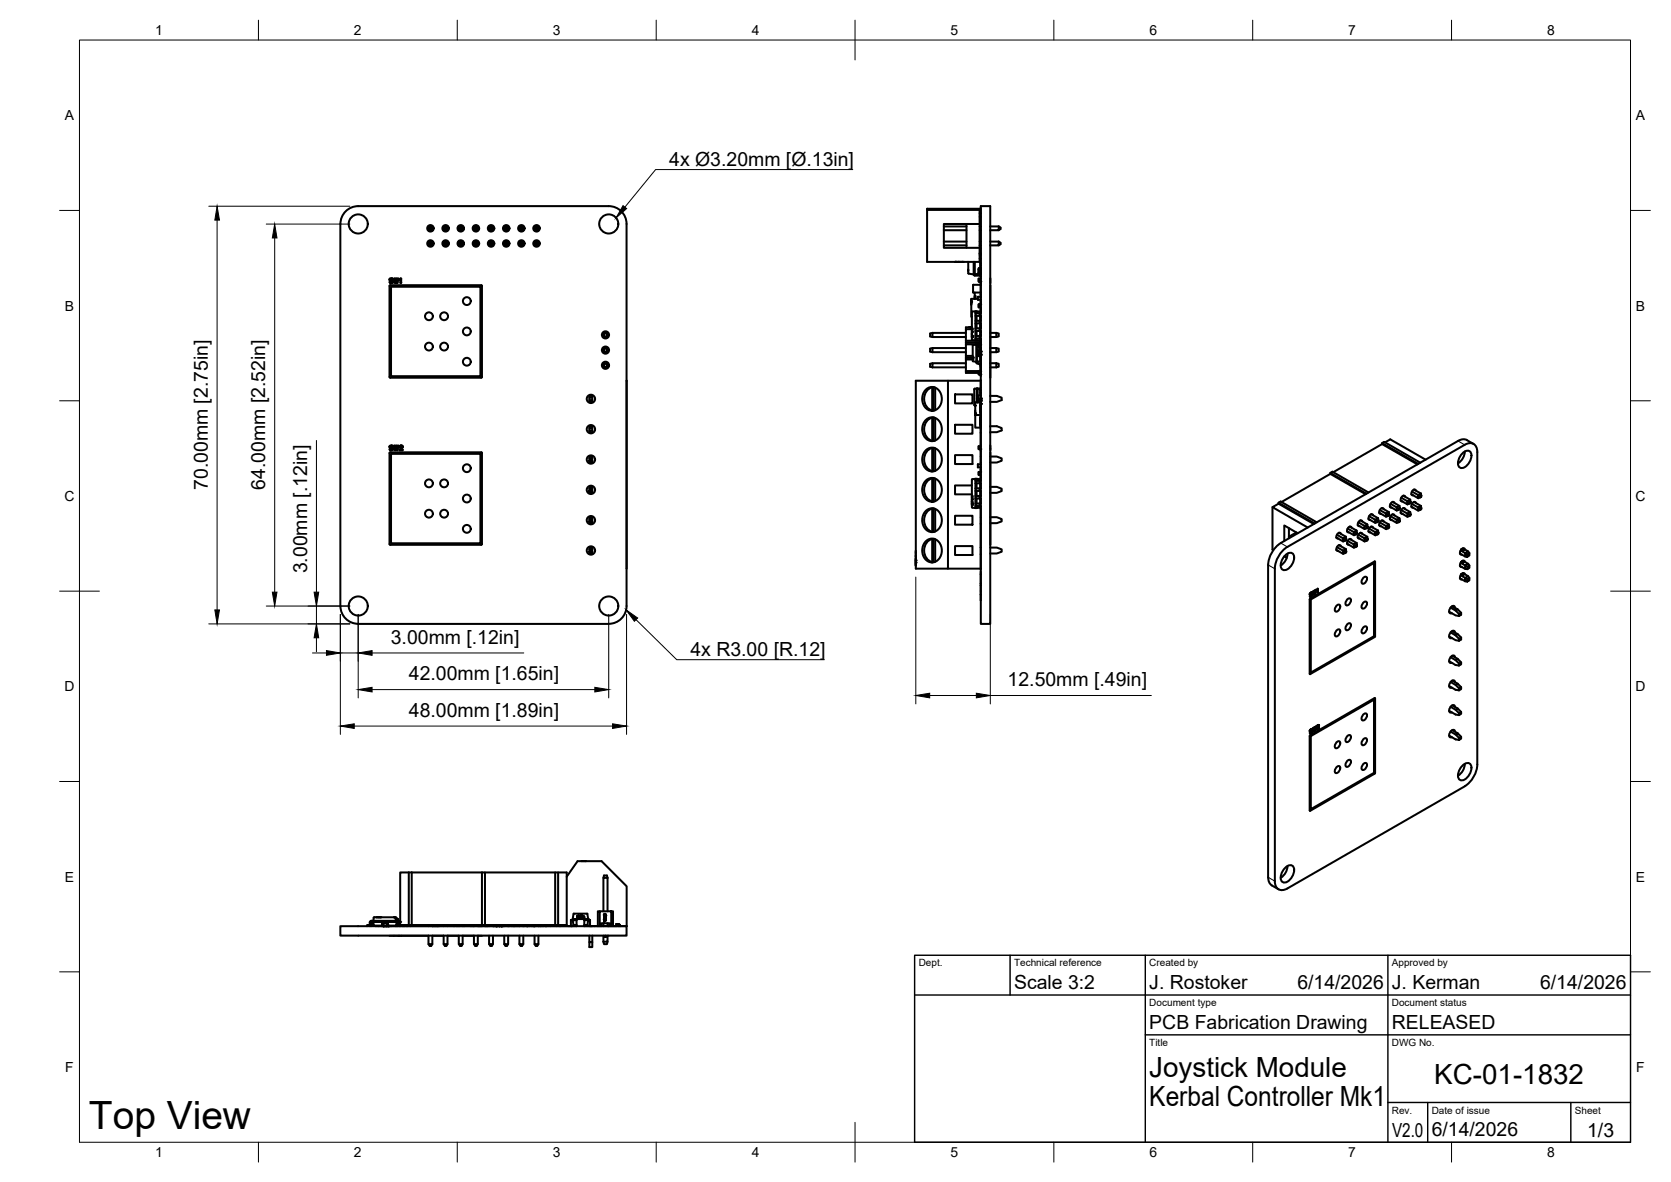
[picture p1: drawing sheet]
<svg xmlns="http://www.w3.org/2000/svg" width="420mm" height="297mm" viewBox="0 0 420 297" stroke-linecap="round" stroke-linejoin="round" font-family="sans-serif">
<!-- layer: Visible -->
<g fill="none" stroke="#000" stroke-width=".51">
<path d="M85.6 56.3v96M85.6 56.3a4.5 4.5 0 0 1 4.5-4.5h63a4.5 4.5 0 0 1 4.4 4.5v96a4.5 4.5 0 0 1-4.4 4.5h-63a4.5 4.5 0 0 1-4.5-4.5M107.7 56.9h1v1h-1zM107.7 56.9l.4 .3M108.1 57.2h.3v.4h-.3zM108.1 57.6l-.4 .3M108.4 57.6l.3 .3M108.7 56.9l-.3 .3M111.5 56.9h1v1h-1zM111.5 56.9l.4 .3M111.9 57.2h.3v.4h-.3zM111.9 57.6l-.4 .3"/>
<path d="M112.2 57.6l.3 .3M112.5 56.9l-.3 .3M115.4 56.9h.9v1h-.9zM115.4 56.9l.3 .3M115.7 57.2h.3v.4h-.3zM115.7 57.6l-.3 .3M116 57.6l.3 .3M116.3 56.9l-.3 .3M119.2 56.9h.9v1h-.9zM119.2 56.9l.3 .3M119.5 57.2h.3v.4h-.3zM119.5 57.6l-.3 .3"/>
<path d="M119.8 57.6l.3 .3M120.1 56.9l-.3 .3M123 56.9h1v1h-1zM123 56.9l.3 .3M123.3 57.2h.4v.4h-.4zM123.3 57.6l-.3 .3M123.7 57.6l.3 .3M124 56.9l-.3 .3M126.8 56.9h1v1h-1zM126.8 56.9l.3 .3M127.1 57.2h.4v.4h-.4zM127.1 57.6l-.3 .3"/>
<path d="M127.5 57.6l.3 .3M127.8 56.9l-.3 .3M130.6 56.9h1v1h-1zM130.6 56.9l.3 .3M130.9 57.2h.4v.4h-.4zM130.9 57.6l-.3 .3M131.3 57.6l.3 .3M131.6 56.9l-.3 .3M134.4 56.9h1v1h-1zM134.4 56.9l.3 .3M134.7 57.2h.4v.4h-.4zM134.7 57.6l-.3 .3"/>
<path d="M135.1 57.6l.3 .3M135.4 56.9l-.3 .3M233.1 52.5h13.2v13.3h-13.2zM233.1 52.8h13.2M237.3 56.9h5.7M237.3 57.9h5.7M243 56.3v6M246.3 56.3h-9v6h9M246.3 56.9h.3M246.3 57.9h.3M246.3 54.5h.3M246.3 53.6h.3"/>
<path d="M246.6 52.3v25.6M246.6 51.8h2.4v105h-2.4zM249 56.9h2.1M251.1 56.9v1h-2.1M251.1 56.9l.5 .3v.4l-.5 .3M98 71.7h23.1v23.2h-23.1zM98 70.5h.1M98.1 71.1h.4M98.1 70.5h.1M98.1 70.5l.1 .1M98.2 70.6h.1M98.2 70.9l-.2-.1 .1 .3"/>
<path d="M98.2 70.6l.4 .2-.4 .1M98.2 70.2l.4 .3M98.3 72.1h22.5v22.4h-22.5zM98.5 69.9h.1M98.5 70l-.5 .1v.4M98.5 70h.1M98.5 71.1h.1M98.6 70.5h.1M98.6 71.1h-.1M98.7 70l.1 .1M98.7 70.5h.1M98.7 70.5l.1 .5"/>
<path d="M98.7 71.1h.1M98.8 71l-.1 .1M98.8 70.1l-.1 .2-.5-.1M99.3 70l-.3 .1 .3 1h.2l.1-.5 .1 .5h.2l.3-1.1h-.2l-.2 .6-.1-.6h-.2l-.1 .5-.1-.5M100.7 70.3l-.3-.1 .4-.3v1.2l-.2-.8M107.7 60.7h1v1h-1zM107.7 60.7l.4 .3M108.1 61h.3v.4h-.3zM108.1 61.4l-.4 .3M108.4 61.4l.3 .3M108.7 60.7l-.3 .3M111.5 60.7h1v1h-1z"/>
<path d="M111.5 60.7l.4 .3M111.9 61h.3v.4h-.3zM111.9 61.4l-.4 .3M112.2 61.4l.3 .3M112.5 60.7l-.3 .3M115.4 60.7h.9v1h-.9zM115.4 60.7l.3 .3M115.7 61h.3v.4h-.3zM115.7 61.4l-.3 .3M116 61.4l.3 .3M116.3 60.7l-.3 .3M119.2 60.7h.9v1h-.9z"/>
<path d="M119.2 60.7l.3 .3M119.5 61h.3v.4h-.3zM119.5 61.4l-.3 .3M119.8 61.4l.3 .3M120.1 60.7l-.3 .3M123 60.7h1v1h-1zM123 60.7l.3 .3M123.3 61h.4v.4h-.4zM123.3 61.4l-.3 .3M123.7 61.4l.3 .3M124 60.7l-.3 .3M126.8 60.7h1v1h-1z"/>
<path d="M126.8 60.7l.3 .3M127.1 61h.4v.4h-.4zM127.1 61.4l-.3 .3M127.5 61.4l.3 .3M127.8 60.7l-.3 .3M130.6 60.7h1v1h-1zM130.6 60.7l.3 .3M130.9 61h.4v.4h-.4zM130.9 61.4l-.3 .3M131.3 61.4l.3 .3M131.6 60.7l-.3 .3M134.4 60.7h1v1h-1z"/>
<path d="M134.4 60.7l.3 .3M134.7 61h.4v.4h-.4zM134.7 61.4l-.3 .3M135.1 61.4l.3 .3M135.4 60.7l-.3 .3M237.3 60.7h5.7M237.3 61.7h5.7M240.1 65.8h.8M240.9 65.8h.1M240.9 65.8h1.2M243.5 65.8v2.9M243.5 68.8l1.3 .2"/>
<path d="M244.2 75.6v.1M244.2 75.8h.1M244.2 75.9v.1M244.2 76h.1M244.2 75.5v.1M244.2 75.7h.1M244.2 76.3h.1M244.2 75.6h.1M244.2 75.7v.1M244.2 75.9h.1M244.2 76.5h.1M244.2 76.4h.1"/>
<path d="M244.2 76.2h.1M244.2 75.5h.1M244.2 75.8v.1M244.2 76.1v.5M244.5 78.3l-.1 .2v6.8l.9 .3M244.7 73.4h1.9M244.8 69l.3 .3h1.2M244.8 65.8v3.2M245.1 73.5v1.6v-.7M245.1 65.8v3.1M245.1 68.9v.1M245.3 78.7v-.5h.3v.5"/>
<path d="M245.3 79.4v1.2M245.3 78.2l-.8 .1M245.6 79.4v1.2M245.6 78.2l.7 .1M245.9 75.1h-1.7v4.5h.2M245.9 75.3h.7M246.1 76.5v.7M246.1 70v.7M246.1 68.8l-1 .2M246.1 68.6v.3M246.1 68.9h.5M246.1 67.7v1.2h.5v-.4"/>
<path d="M246.1 67.7v.9zM246.1 67.5h.5v1.4h-.5zM246.3 76.5h.2M246.3 70.8h.2M246.3 78.7h-1v.7h1M246.3 68.9l-1.5 .1M246.3 63.6h.3M246.3 60.7h.3M246.3 61.7h.3M246.3 65h.3M246.3 64.1h.3M246.3 63.7l.2 .4"/>
<path d="M246.3 62.2l.3 .3M246.3 78.3l.2 .4M246.5 65v2.4M246.5 79.4v1.2M246.5 79.6h.1M246.6 67.5h-.5v.2M246.6 67.5v.3M246.6 67.8h.1M246.6 68.5h.1M246.6 67.9h.1M246.6 77.9v.8h-.3v.7h.3v1.2h-.3v.7h.3v1.2h-.3v.7h.3v1.2h-.3v.7h.3M246.6 76.4h.1"/>
<path d="M246.6 77.9h.1M246.6 77.5h.1M246.6 78.3h.1M246.6 76.3h.1M246.6 78.4h.1M246.6 76.5h-.5v.7h.5M246.6 70h-.5v.8h.5M246.6 71.6h-1.9v1.9M246.6 67.4h-.5v.3M246.6 74.6h-.7v.7M246.6 75.3h.1M246.6 69l-.3 .3"/>
<path d="M249 60.7h2.1M249 69.9v1.3M249 71.7v23.2M251.1 60.7v1h-2.1M251.1 60.7l.5 .3v.4l-.5 .3M148.2 99.5h.7v1.5h-.7zM148.2 99.9h.7M151.7 87.5h1.1v1h-1.1zM151.7 91.3h1.1v1h-1.1zM151.7 83.7h1.1v1h-1.1zM151.7 87.5l.2 .1M151.7 91.3l.2 .1"/>
<path d="M151.7 83.7l.2 .1M151.9 88.4v-.8h.7v.8l-.9 .1M151.9 92.2v-.8h.7v.8l-.9 .1M151.9 84.5v-.7h.7v.7l-.9 .2M152.6 88.4l.2 .1M152.6 92.2l.2 .1M152.6 84.5l.2 .2M152.8 87.5l-.2 .1M152.8 91.3l-.2 .1M152.8 83.7l-.2 .1M157.5 95.7v47.2M232.8 97.9a2.34 2.34 0 0 1 2.5-.4 2.34 2.34 0 0 1 1.4 2.1 2.79 2.79 0 0 1-2.9 3.6 3.2 3.2 0 0 1-1-5.3z"/>
<path d="M234.4 97.4h.3M234.4 97.4v5.7M234.4 97.3a3.1 3.1 0 0 0-2 2.9 3.1 3.1 0 0 0 2 2.9M234.5 83.7l-.6 .1v.7l.6 .2M234.5 87.5l-.6 .1v.8l.6 .1M234.5 91.3l-.6 .1v.8l.6 .1M234.5 88.5h8.4M234.5 92.3h8.4M234.5 84.7h8.4M234.7 97.4v5.7M234.9 97.3h-.2M235.1 97.4v5.7"/>
<path d="M238.4 95.7h-8.1v47.2h8.1M240.1 99.1h4.4v2.3h-4.4zM242.9 87.5h-8.4v1M242.9 91.3h-8.4v1M242.9 83.7h-8.4v1M242.9 86.5h3.7M242.9 89.9h1.7M242.9 86.1v3.3M242.9 89.9v3.3M242.9 86.1h3M243.5 82.3h.8h-1.4v.4M244.4 82.7h-1.5v2.9"/>
<path d="M244.4 83.7v.3M244.4 84v.3M244.4 84.4v.4M244.4 84h.1M244.4 82.5v1M244.4 84.3v.1M244.6 89.8v.5h-1.7M244.6 89.4h-1.7v.5M245.3 85.1v.5h.3v-.5M245.3 81.3v1.2M245.3 83.2v1.2M245.5 86.6l-.9 .2v3.9l.9 .2"/>
<path d="M245.5 90.9l.1 .4 .9 .3v.4h.1v1.2M245.5 90.9h.1M245.5 86.6v4.3M245.6 81.3v1.2M245.6 83.2v1.2M245.6 97.6l-.6 .2v4l.2 .1M245.6 97.6h.2M245.6 97.6v1.9M245.6 86.6l.5 .1M245.6 90.9l.1 .3 .9 .4M245.7 86.6v4.3M245.8 97.6l.7 .2v1.6"/>
<path d="M245.8 97.6v1.9h-.2v.6h.3l-.1 1M245.9 88v.4M245.9 88.3v.8M245.9 89.2v.3h.7M245.9 89.1v.1M245.9 88.3h.1M245.9 88.3h.7M245.9 89.1h.1M246.1 93.7h-3.2v-.5h3.7l-.5 .1v.8h.5M246.1 93.3v.8M246.1 86.7v.7M246.3 93.3h.2"/>
<path d="M246.3 94.1h.2M246.3 86.7h.2M246.3 84.4h-1v.7h1M246.3 82.5h-1v.7h1M246.3 80.6h-1v.7h1M246.4 88.9h.1M246.4 88.8h.1M246.4 88.7h.1M246.4 88.9v.1M246.4 85.9l-.8 .3-.1 .4M246.4 89h.1M246.5 88.8h.1"/>
<path d="M246.5 88.8l-.1 .1M246.5 88.9h-.1M246.5 83.4h.1M246.5 88.7h.1M246.5 88.9h.1M246.5 98.1h.1M246.5 98.7h.1M246.5 85.6h-3.6v.5M246.5 85.1l-.1 .3-.8 .2M246.5 81.9h.1M246.5 81.3v1.2M246.5 83.2v1.2"/>
<path d="M246.5 82.3h.1M246.5 85.8l-.1 .1M246.5 88.9v.1M246.5 89h.1M246.5 89.5v1.2l-.9 .2M246.5 87.4v.6M246.5 90.3h.1M246.6 85.1l-.1 .7M246.6 89.5v2.1M246.6 86l-.2 .1h.2M246.6 87.5h.1M246.6 91.3h.1"/>
<path d="M246.6 92.3h.1M246.6 89.2h-.7M246.6 85.1v.7M246.6 86.2v2.3M246.6 89v1.4M246.6 92.7v1.9M246.6 98.7v1.4M246.6 95.5v3.2M246.6 85.9v.8h-.5v.7h.5v.6M246.6 88.3h.1M246.6 89.2h.1M246.6 88h-.7"/>
<path d="M246.6 88.3v.9M246.6 88.7h.1M246.6 89.1h.1M246.6 88.4h.1M246.6 88.5h.1M246.6 88h.1M246.6 95.7h-8.2v47.2h8.2M246.6 85.8l-.9 .5-.1 .3M246.6 89.1v.1M246.6 99.4h-.7v.7M246.6 84.1l-.1 .1M246.6 89.5h.1"/>
<path d="M249 99.5h1.6l1.3 .4v.6l-1.3 .5h-1.6M249 87.5h1.5M249 88.5h1.5M249 91.3h1.5M249 92.3h1.5M249 83.7h1.5M250.5 87.5l.6 .1v.8l-.6 .1M250.5 91.3l.6 .1v.8l-.6 .1M250.5 83.7v1h-1.5M250.5 83.7l.6 .1v.7l-.6 .2M250.5 87.5v1M250.5 91.3v1"/>
<path d="M98 113l.5 .2M98 113.7h23.1v23.2h-23.1zM98 112.4v.1M98 112.5h.1M98.1 112.5h.1M98.1 112.6h.1M98.2 112.6h.1M98.2 112.6l.4 .1-.2 .2M98.2 112.2l.4 .3M98.2 112.9l-.1-.1-.1 .2M98.2 112.9h.3M98.3 114.1h22.5v22.4h-22.5z"/>
<path d="M98.5 111.9h.1M98.5 111.9l-.5 .2v.3M98.5 112h.1M98.5 113.2h.1M98.6 112.5h.1M98.6 113.1l-.1 .1M98.7 112h.1M98.7 112.5h.1M98.7 112.5l.1 .5M98.7 112l.1 .1M98.7 113.1h.1M98.8 113l-.1 .1"/>
<path d="M98.8 112.1l-.1 .2-.5-.1M99.3 112l-.3 .1 .3 1h.2l.1-.5 .1 .5h.2l.3-1.1h-.2l-.2 .6-.1-.6h-.2l-.1 .6-.1-.6M100.5 112.3h.1M100.5 112.3l.1 .1 .4-.2-.1 .3M100.5 112.2h.1M100.5 112.1v.1M100.5 112.1l.3-.2 .4 .2M100.6 112.1h-.1M100.9 112.5l-.4 .5 .1 .2M101.1 112.7l-.3 .2 .5 .1v.1l-.8 .1M101.1 112.7h.1M101.2 112.1h.1"/>
<path d="M101.2 112.1l-.1 .5M148.2 115.8v-.6h.7v1h-.7v-.4h.7M148.2 115.2v-.5h.7v.5M148.2 107.1h.7v1.5h-.7zM148.2 100.5h.7M148.2 107.6h.7M148.2 108.2h.7M232.8 105.5a2.34 2.34 0 0 1 2.5-.4 2.34 2.34 0 0 1 1.4 2.1 2.79 2.79 0 0 1-2.9 3.6 3.2 3.2 0 0 1-1-5.3zM232.8 113.1a2.34 2.34 0 0 1 2.5-.4 2.34 2.34 0 0 1 1.4 2.1 2.79 2.79 0 0 1-2.9 3.6 3.2 3.2 0 0 1-1-5.3zM234.4 103.1h.3M234.4 118.4h.3M234.4 112.6h.3"/>
<path d="M234.4 110.8h.3M234.4 105h.3M234.4 105v5.8M234.4 112.6v5.8M234.4 112.6a3.1 3.1 0 0 0-2 2.9 3.1 3.1 0 0 0 2 2.9M234.4 105a3.1 3.1 0 0 0-2 2.9 3.1 3.1 0 0 0 2 2.9M234.7 105v5.8M234.7 112.6v5.8M234.7 103.1l.2 .1M234.7 118.4h.2M234.7 110.8h.2M234.9 112.6h-.2"/>
<path d="M234.9 104.9l-.2 .1M235.1 105v5.7M235.1 112.7v5.6M240.1 114.4h4.4v2.2h-4.4zM240.1 106.8h4.4v2.2h-4.4zM245.2 101.9h.1M245.2 104v.1M245.2 104.1v.1M245.2 104.2l1.4 .1M245.2 103.7v.2M245.2 103.2v.5M245.2 103.2h.1"/>
<path d="M245.2 104.1h.1M245.2 103.9h.1M245.2 103.5h.1M245.2 104.2h.1M245.2 103.7h.1M245.2 101.1h1.4v.6h-.2l.2 .5h-.2l.2 .4h-.2l.2 .4h-.2l.2 .4h-.2l.2 4.1h-1.4zM245.2 104h.1M245.2 103.9v.1M245.6 100.1v1M245.9 100.1v.6v-.5M245.9 100.7h.1M245.9 100.7h.7"/>
<path d="M245.9 100.1h.1M245.9 100.2h.1M245.9 100.2h.7M246 100.7h.5M246.1 118.6v.7M246.1 112.1v.8M246.3 118.6h.2M246.3 112.9h.2M246.4 100.5v.1M246.4 100.5h.1M246.4 100.4h.1M246.4 100.6h.1"/>
<path d="M246.4 100.5l.1 .1M246.4 105h.2M246.4 106.6h.2M246.4 106.2h.2M246.4 102.8h.2M246.5 100.5h.1M246.5 100.5h-.1M246.5 100.4h.1M246.5 100.4h-.1M246.5 100.6h.1M246.6 104.5h.1M246.6 104h.1"/>
<path d="M246.6 101.5h.1M246.6 107.2v13.6h-.3v.7h.3v1.2h-.3v.7h.3v1.2h-.3v.7h.3v1.2h-.3v.7h.3v15.9M246.6 103.8v1M246.6 100.8v.6M246.6 100.3v.5M246.6 107.1h.1M246.6 100.7h.1M246.6 100.1v.6M246.6 100.2h.1M246.6 101.6h.1M246.6 118.6h-.5v.7h.5M246.6 112.1h-.5v.8h.5"/>
<path d="M246.6 101.5v.1M246.6 100.1h.1M246.6 101.4v.1M246.6 116.7h-.7v.7h.7M249 114.7h1.6l1.3 .5v.6l-1.3 .4h-1.6M249 107.1h1.6l1.3 .5v.6l-1.3 .4h-1.6M249 112v1.2M249 113.7v23.2M334.5 119.1v-.3l.5-.3 9.1 5.3M334.5 118.8l9.1 5.3M347.5 111.6l8.9 5.1M347.5 111.3l9.1 5.3"/>
<path d="M348.3 111.2l1.3-.8 8.9 5.1M357.1 116.3l-9.1-5.3-.5 .3v.3l-12.3 7.1M367.8 113.8a1.21 1.21 0 0 1 1.7-.4 1.21 1.21 0 0 1 .4 1.6l-.4 1.1a2.11 2.11 0 0 1-2.4 1.4 2.12 2.12 0 0 1 0-2.8zM368.3 113.5a3.7 3.7 0 0 1-1.7 2.9M368.8 110.6l1.7 1M368.9 110.6a2.17 2.17 0 0 0-2.3 .2l-44.6 25.7a7 7 0 0 0-3.1 5.5M371.5 113.6v78.5a7 7 0 0 1-3.2 5.5M371.5 113.6a1.94 1.94 0 0 0-1-2 1.94 1.94 0 0 0-2.2 .2l-44.6 25.6a7 7 0 0 0-3.2 5.5v78.5M148.2 138.6v-.5h.7v1h-.7v-.5h.7M148.2 138.1v-.5h.7v.5M148.2 131v-.6h.7v1.1h-.7v-.5h.7M148.2 130.4v-.4h.7v.4"/>
<path d="M148.2 123.4v-.6h.7v1.1h-.7v-.5h.7M148.2 122.8v-.4h.7v.4M230.3 138.5v1.5M230.3 139.8h.1M230.3 139.6h.1M230.3 138.9h.1M230.3 138.5h.1M232.8 120.8a2.34 2.34 0 0 1 2.5-.5 2.34 2.34 0 0 1 1.4 2.1 2.79 2.79 0 0 1-2.9 3.6 3.2 3.2 0 0 1-1-5.2zM232.8 128.4a2.34 2.34 0 0 1 2.5-.5 2.34 2.34 0 0 1 1.4 2.1 2.79 2.79 0 0 1-2.9 3.6 3.2 3.2 0 0 1-1-5.2zM232.8 136a2.34 2.34 0 0 1 2.5-.4 2.34 2.34 0 0 1 1.4 2.1 2.79 2.79 0 0 1-2.9 3.6 3.2 3.2 0 0 1-1-5.3zM234.4 135.5h.3M234.4 133.6h.3"/>
<path d="M234.4 133.6v-5.8h.3v5.8M234.4 126h.3M234.4 120.2h.3M234.4 120.2v5.8M234.4 135.5v5.8M234.4 135.4a3.1 3.1 0 0 0-2 2.9 3.1 3.1 0 0 0 2 2.9M234.4 127.8a3.1 3.1 0 0 0-2 2.9 3.1 3.1 0 0 0 2 2.9M234.4 120.2a3.1 3.1 0 0 0-2 2.9 3.1 3.1 0 0 0 2 2.9M234.7 120.2v5.8M234.7 135.5v5.8M234.7 133.6h.2M234.7 126h.2"/>
<path d="M234.9 135.4h-.2M234.9 127.8h-.2M234.9 120.2h-.2M235.1 120.3v5.6M235.1 127.9v5.7M235.1 135.5v5.7M240.1 137.2h4.4v2.3h-4.4zM240.1 129.6h4.4v2.3h-4.4zM244.4 122h-4.3v2.2h4.3M244.4 125.8v.3M244.4 126.1v.8M244.4 126.1h.1"/>
<path d="M244.4 124.7v.9M244.5 120.4l-.1 .2v6.8l.9 .3M245.3 127.2v.5h.3v-.5M245.3 120.8v-.5h.3v.5M245.3 121.5v1.2M245.3 123.4v1.2M245.3 125.3v1.2M245.3 120.3l-.8 .1M245.6 121.5v1.2M245.6 123.4v1.2M245.6 125.3v1.2M245.6 120.3l.7 .1"/>
<path d="M246.3 126.5h-1v.7h1M246.3 124.6h-1v.7h1M246.3 122.7h-1v.7h1M246.3 120.8h-1v.7h1M246.3 120.4l.2 .4M246.5 127.2l-.1 .3-.8 .2M246.5 121.5v1.2M246.5 123.4v1.2M246.5 125.3v1.2M249 137.6h1.6l1.3 .5v.5l-1.3 .5h-1.6M249 130h1.6l1.3 .4v.6l-1.3 .5h-1.6M249 122.4h1.6l1.3 .4v.6l-1.3 .5h-1.6"/>
<path d="M320 127.5v10.6l.2 .1M321.5 126.6v-.3l.5-.3 9.1 5.3M321.5 126.3l9.1 5.3M322.9 139.8l.6 .4M323.3 139.5a1.21 1.21 0 0 1 1.6-.5 1.21 1.21 0 0 1 .4 1.7l-.4 1.1a2.11 2.11 0 0 1-2.4 1.4 2.12 2.12 0 0 1 0-2.8zM323.7 139.1a3.7 3.7 0 0 1-1.7 3M324.1 132.7v2.6M326 133.8l-1.9 1.1M326.3 134l-3.4-2v4M330.3 131.7l-8.8-5.1-1.5 .9 8.8 5.1M336 138.2l1.7 1v-.8l.5 .3M336 135.1l1.7 1v-.8l.5 .3"/>
<path d="M336.1 137.5l1.6 .9 .7-.4M336.1 134.4l1.6 .9 .7-.4M336.7 133.9l1.7 1M336.7 137l1.7 1M337.2 134.1l-.2-.2a.88 .88 0 0 0-.8 .5 .88 .88 0 0 0 0 .9h.3M337.2 137.3l-.2-.3a.88 .88 0 0 0-.8 .5 .88 .88 0 0 0 0 .9h.3M338.2 138.7l.3-.2v.3l-.3 .2zM338.2 135.6l.3-.2v.3l-.3 .2zM338.2 139l-.5 .2M338.2 135.9l-.5 .2M338.4 138l.1 .5M338.4 134.9l.1 .5"/>
<path d="M338.7 136.6l1.7 1v-.8l.6 .3M338.7 133.5l1.7 1v-.8l.6 .3M338.8 135.9l1.6 .9 .7-.4M338.8 132.8l1.6 .9 .7-.4M339.4 135.5l1.7 .9M339.4 132.3l1.7 1M339.8 132.6l-.1-.2a.88 .88 0 0 0-.8 .4 .88 .88 0 0 0 0 1h.3M339.8 135.7l-.1-.2a.88 .88 0 0 0-.8 .4 .88 .88 0 0 0 0 1h.3M341 137.1l.2-.1v.3l-.2 .1zM341 134l.2-.1v.3l-.2 .1zM341 137.4l-.6 .2M341 134.3l-.6 .2"/>
<path d="M341.1 136.4l.1 .6M341.1 133.3l.1 .6M341.4 135.1l1.7 1v-.8l.5 .3M341.4 132l1.7 1v-.8l.5 .3M341.5 134.4l1.6 .9 .7-.4M341.5 131.3l1.6 .9 .7-.4M342.1 133.9l1.7 1M342.1 130.8l1.7 1M342.5 131l-.1-.2a.88 .88 0 0 0-.9 .4 .88 .88 0 0 0 .1 1h.3M342.5 134.2l-.1-.3a.88 .88 0 0 0-.9 .5 .88 .88 0 0 0 .1 .9h.3M343.4 124.2l-8.9-5.1-12.3 7.1M343.6 135.6l.3-.1v.2l-.3 .2z"/>
<path d="M343.6 132.5l.3-.2v.3l-.3 .2zM343.6 135.9l-.5 .2M343.6 132.8l-.5 .2M343.8 134.9l.1 .6M343.8 131.8l.1 .5M344.1 133.5l1.7 1v-.8l.5 .3M344.1 130.4l1.7 1v-.8l.5 .3M344.2 132.8l1.6 .9 .7-.4M344.2 129.7l1.6 .9 .7-.4M344.8 132.3l1.7 1M344.8 129.2l1.7 1M345.2 129.5l-.1-.2a.88 .88 0 0 0-.8 .4 .88 .88 0 0 0 0 1h.3"/>
<path d="M345.2 132.6l-.1-.2a.88 .88 0 0 0-.8 .4 .88 .88 0 0 0 0 1h.3M346.3 134l.3-.1v.3l-.3 .1zM346.3 130.9l.3-.1v.3l-.3 .1zM346.3 134.3l-.5 .2M346.3 131.2l-.5 .2M346.5 133.3l.1 .6M346.5 130.2l.1 .6M346.8 128.8l1.7 1v-.7l.5 .3M346.8 132l1.7 1v-.8l.5 .3M346.9 128.2l1.6 .9 .7-.4M346.9 131.3l1.6 .9 .7-.4M347.5 130.8l1.7 1"/>
<path d="M347.5 127.7l1.7 1M347.9 131.1l-.1-.3a.88 .88 0 0 0-.9 .5 .88 .88 0 0 0 .1 .9h.3M347.9 127.9l-.1-.2a.88 .88 0 0 0-.9 .5 .88 .88 0 0 0 .1 .9h.3M349 129.4l.3-.2v.3l-.3 .2zM349 132.5l.3-.2v.3l-.3 .2zM349 129.7l-.5 .1M349 132.8l-.5 .2M349.2 128.7l.1 .5M349.2 131.8l.1 .5M349.5 130.4l1.7 1v-.8l.5 .3M349.5 127.3l1.7 1v-.8l.5 .3M349.6 129.7l1.6 .9 .7-.4"/>
<path d="M349.6 126.6l1.6 .9 .7-.4M350.1 129.3l1.8 .9M350.1 126.1l1.8 1M350.6 129.5l-.1-.2a.88 .88 0 0 0-.9 .4 .88 .88 0 0 0 .1 1h.2M350.6 126.4l-.1-.2a.88 .88 0 0 0-.9 .4 .88 .88 0 0 0 .1 1h.2M351.7 130.9l.3-.1v.3l-.3 .1zM351.7 127.8l.3-.1v.3l-.3 .1zM351.7 131.2l-.5 .2M351.7 128.1l-.5 .2M351.9 130.2l.1 .6M351.9 127.1l.1 .6M352.2 125.8l1.7 1v-.8l.5 .3"/>
<path d="M352.2 128.9l1.7 1v-.8l.5 .3M352.3 125.1l1.6 .9 .7-.4M352.3 128.2l1.6 .9 .7-.4M352.8 124.6l1.8 1M352.8 127.7l1.8 1M353.3 127.9l-.1-.2a.88 .88 0 0 0-.9 .5 .88 .88 0 0 0 .1 .9h.3M353.3 124.8l-.1-.2a.88 .88 0 0 0-.9 .4 .88 .88 0 0 0 .1 1h.3M354.4 126.3l.3-.2v.3l-.3 .2zM354.4 129.4l.3-.1v.2l-.3 .2zM354.4 126.6l-.5 .2M354.4 129.7l-.5 .2M354.6 125.6l.1 .5"/>
<path d="M354.6 128.7l.1 .6M354.9 124.2l1.7 1v-.8l.5 .3M354.9 127.3l1.7 1v-.8l.5 .3M355 123.5l1.6 .9 .7-.4M355 126.6l1.6 .9 .7-.4M355.5 126.1l1.8 1M355.5 123l1.8 1M356 123.3l-.1-.2a.88 .88 0 0 0-.9 .4 .88 .88 0 0 0 .1 1h.2M356 126.4l-.1-.2a.88 .88 0 0 0-.9 .4 .88 .88 0 0 0 .1 1h.2M357.1 124.7l.3-.1v.3l-.3 .1zM357.1 127.8l.3-.1v.3l-.3 .1zM357.1 125l-.5 .2"/>
<path d="M357.1 128.1l-.5 .2M357.3 124l.1 .6M357.3 127.1l.1 .6M367.1 139.1l1.3 .8v-.9l.5 .3M367.4 138.1l.2-.1 .2 .1M367.4 138.1h.4h-.4M367.4 138.1h.3h-.3M367.6 138.2h.4l-.2 .2zM367.7 138.1h-.3M367.7 138.1h.1M367.8 138.2h.1zM367.8 138.2l.1 .1"/>
<path d="M367.8 137.8l1.3 .8-.7 .4-1.2-.7M367.8 138.3v.1M367.9 138.2v.1M368 138.2l-.4 .1M368.3 138.1v-.2a.92 .92 0 0 0-1 .4 .92 .92 0 0 0 .1 1.1h.2M368.4 139.9h.5l.6-.3v-.6l-.6 .3v.6M369.1 138.6l.4 .4M230.3 141.7v.1M230.3 140.8h.1M230.3 141.8v.3M230.3 140.5h.1M230.3 141.4v.3"/>
<path d="M230.3 141h.1M230.3 140h.1M230.3 142h.1M230.3 141.8h.1M230.3 142.1h.1M230.3 141.5h.1M230.3 141.6h.1M230.3 141.4h.1M230.3 141.7h.1M230.3 141v.1M230.3 141.1v.3M230.3 140.5v.3"/>
<path d="M230.3 140.8v.2M230.3 140.3v.2M234.4 141.3h.3M234.7 141.2l.2 .1M246.6 143.6v7.2M246.6 150.8h.1M318.9 142v78.5M329.3 149.2l.1 .3M329.4 149.5h.1M329.4 149.9h.1M329.4 150.4l-.1 .2M329.5 149.7l-.1 .3"/>
<path d="M329.5 149.5h.1M329.6 150.7l15.9-9.2v18.4l-15.9 9.1zM329.7 148.8l-.4 .4M329.7 148.8h.1M329.7 149.8h.1M329.7 149.5h-.2M329.7 149.5h.1M329.8 149.3h.1M329.8 149.2h-.1M329.8 149.5l-.4 .2M329.8 149.1l-.3 .1 .2 .1M329.8 148.8l-.1 .1"/>
<path d="M329.8 148.8h.1M329.8 149.2h.1M329.8 149.3l.1 .1M329.8 148.9v.2M329.9 149.6l-.5 .3M329.9 149.4v.2M329.9 149.4h.1M330.4 148.5l-.1 .5-.1-.4-.1 .1 .2 .7 .2-.5 .1 .4 .2-.1M330.7 148.3l.2-.1-.2 1M330.8 148.3l-.1 .5-.1-.4-.2 .1M331.2 148l.2-.1-.1 1-.1-.6h-.1l.2-.3M336 152.2l.8-.2a1.14 1.14 0 0 1-1 1.7 .99 .99 0 0 1 .2-1.5z"/>
<path d="M336 158.5l.8-.3a1.14 1.14 0 0 1-1 1.7 .99 .99 0 0 1 .2-1.4zM338.7 150.7l.8-.3a1.14 1.14 0 0 1-1 1.7 .99 .99 0 0 1 .2-1.4zM338.7 156.9l.8-.3a1.14 1.14 0 0 1-1 1.8 .99 .99 0 0 1 .2-1.5zM342.8 151.5l.7-.3a1.14 1.14 0 0 1-1 1.7 .99 .99 0 0 1 .3-1.4zM342.8 157.7l.7-.3a1.14 1.14 0 0 1-1 1.7 .99 .99 0 0 1 .3-1.4zM342.8 145.2l.7-.2a1.14 1.14 0 0 1-1 1.7 .99 .99 0 0 1 .3-1.5zM345.6 141.1l-16.2 9.3M345.6 141.1l.2 .1-.1 18.8-16.4 9.4v-18.7M364.4 153.7l1.6 1 .9 .1M364.4 159.9l1.6 1 .9 .1M365.1 152.3l1.4 .8-.5 .3-1.3-.7M365.1 158.6l1.4 .7-.5 .4-1.3-.8"/>
<path d="M365.9 159l-.3-.5a1.24 1.24 0 0 0-1 1.8h.5M365.9 152.7l-.3-.4a1.24 1.24 0 0 0-1 1.8h.5M366 153.4l.9 .9v.5M366 159.7l.9 .8v.5M366.5 153.1l.9 .9v.5l-.5 .3M366.5 159.3l.9 .9v.5l-.5 .3M367.1 142.2l1.3 .8v-.9l.5 .3M367.1 145.3l1.3 .8v-.9l.5 .3M367.4 154l-.5 .3M367.4 141.2h.3zM367.4 144.3l.2-.1 .2 .1-.4 .1M367.4 144.3h.3l-.3 .1"/>
<path d="M367.6 141.4l.4-.1-.2 .2zM367.6 144.5l.4-.1-.2 .2zM367.7 141.2l-.3 .1M367.7 144.3l-.3 .1M367.8 141.2l-.2-.1-.2 .1 .2-.1 .1 .2h-.3M367.8 144.3l-.2-.1-.2 .1M367.8 141.4h.1M367.8 144.5h.1M367.8 140.9l1.3 .8-.7 .4-1.2-.7M367.8 144l1.3 .8-.7 .4-1.2-.6M367.8 141.4v.1M367.8 144.5v.1"/>
<path d="M367.9 144.4v.1M367.9 141.3v.1M367.9 144.4h.1M368 144.4l-.4 .1M368 144.4h.1M368 141.3l-.4 .1M368.3 141.2v-.2a.92 .92 0 0 0-1 .4 .92 .92 0 0 0 .1 1.1h.2M368.3 144.3v-.2a.92 .92 0 0 0-1 .5 .92 .92 0 0 0 .1 1h.2M368.4 143h.5l.6-.3v-.6l-.6 .3v.6M368.4 146.1h.5l.6-.3v-.6l-.6 .3v.6M369.1 141.7l.4 .4M369.1 144.8l.4 .4"/>
<path d="M342.8 179.6l.7-.3a1.14 1.14 0 0 1-1 1.7 .99 .99 0 0 1 .3-1.4zM364.4 178.6l1.6 1 .9 .1 .5-.3v-.5l-.5 .3v.5M364.4 172.4l1.6 .9 .9 .2 .5-.3v-.5l-.5 .3v.5M364.4 166.2l1.6 .9 .9 .1 .5-.3v-.4l-.5 .3v.4M364.7 177.6l1.3 .8M364.7 171.4l1.3 .7M364.7 165.1l1.3 .8M365.1 177.3l1.4 .7M365.1 171l1.4 .8M365.1 164.8l1.4 .8M365.9 177.6l-.3-.4a1.24 1.24 0 0 0-1 1.8h.5M365.9 165.2l-.3-.5a1.24 1.24 0 0 0-1 1.9h.5"/>
<path d="M365.9 171.4l-.3-.4a1.24 1.24 0 0 0-1 1.8h.5M367.4 178.9l-.9-.9-.5 .4 .9 .8M367.4 172.7l-.9-.9-.5 .3 .9 .9M367.4 166.5l-.9-.9-.5 .3 .9 .9M367.4 160.2l-.5 .3M329.3 183.7l.1 .1M329.3 183.7h.1M329.4 183.8h.1M329.4 184.3h.1M329.5 183.5l.4 .1v.2M329.5 184.1h-.2l.1 .2M329.5 183.8h.1"/>
<path d="M329.6 185l15.9-9.2v18.4l-15.9 9.2zM329.7 184.2l-.3 .1M329.7 183.2l-.4 .5M329.7 183.2h.1M329.7 184.2h.1M329.7 183.8h-.2M329.7 183.8h.1M329.8 183.6h-.1M329.8 183.8l-.3 .3M329.8 183.4l-.3 .1M329.8 183.2h-.1M329.8 184.1l-.1 .1"/>
<path d="M329.8 183.2h.1M329.8 183.6h.1M329.9 184l-.1 .1M329.9 183.2l-.1 .2M329.9 183.8l-.1 .2M330.7 182.6l.2-.1-.2 1M330.8 182.7l-.1 .4-.1-.4-.3 .6-.1-.4-.1 .2 .2 .7 .2-.6 .1 .4 .2-.1M331.1 182.6h.1M331.1 182.5v.1M331.2 182.5h-.1M331.3 182.6h-.2M331.3 182.3l-.1 .2"/>
<path d="M331.3 182.2v.1M331.4 182.2l-.1 .1M331.5 182.2h.1M331.5 182.5l-.2 .1M331.5 182.5l-.4 .7M331.5 182.7l-.2 .4 .3-.2M331.6 182.7h-.1M331.6 182.2h.1M331.6 182.9v.2l-.4 .2-.1-.1M331.6 182.2v.1M331.7 182.4l-.2 .3M331.7 182.3v.1"/>
<path d="M331.7 182.3h.1M331.7 182.4h.1M336 192.8l.8-.3a1.14 1.14 0 0 1-1 1.7 .99 .99 0 0 1 .2-1.4zM336 186.6l.8-.3a1.14 1.14 0 0 1-1 1.7 .99 .99 0 0 1 .2-1.4zM338.7 191.2l.8-.2a1.14 1.14 0 0 1-1 1.7 .99 .99 0 0 1 .2-1.5zM338.7 185l.8-.2a1.14 1.14 0 0 1-1 1.7 .99 .99 0 0 1 .2-1.5zM342.8 185.8l.7-.3a1.14 1.14 0 0 1-1 1.7 .99 .99 0 0 1 .3-1.4zM342.8 192l.7-.2a1.14 1.14 0 0 1-1 1.7 .99 .99 0 0 1 .3-1.5zM345.8 194.2l-.2 .2-16.3 9.4v-19l16.4-9.4 .1 18.8M364.4 184.9l1.6 .9 .9 .1 .5-.3v-.4l-.5 .2v.5M364.7 183.8l1.3 .8M365.1 183.5l1.4 .8"/>
<path d="M365.9 183.9l-.3-.5a1.24 1.24 0 0 0-1 1.8h.5M367.4 185.2l-.9-.9-.5 .3 .9 .8M367.8 192.3a1.21 1.21 0 0 1 1.7-.5 1.21 1.21 0 0 1 .4 1.7l-.4 1.1a2.11 2.11 0 0 1-2.4 1.4 2.12 2.12 0 0 1 0-2.8zM368.3 197.6l-44.6 25.7a1.94 1.94 0 0 1-2.2 .2 1.94 1.94 0 0 1-1-2.1M368.3 192a3.7 3.7 0 0 1-1.7 2.9M102.8 219.3h-2.2v13.2h41.9v-13.2h-21.3M102.8 219.3h18.4M102.8 219.3v13.2M103.5 219.3v13.2M121.2 219.3v13.2M121.9 219.3v13.2M139.6 219.3v13.2"/>
<path d="M140.3 219.3v13.2M146.2 216.4h1.1M146.4 216.4h.1M147.2 216.4h.1M323.3 218a1.21 1.21 0 0 1 1.6-.5 1.21 1.21 0 0 1 .4 1.7l-.4 1.1a2.11 2.11 0 0 1-2.4 1.4 2.12 2.12 0 0 1 0-2.8zM323.7 217.6a3.7 3.7 0 0 1-1.7 3M85.6 232.8h71.9v2.3h-71.9zM93.3 232.5h.1M93.3 231.7h.6M93.4 231.7l-.2 .9-.3 .1M93.4 231.7l-.1 .7M93.7 231.7l-.1 .9-.3 .1"/>
<path d="M93.9 231.7l.2 .9h2M93.9 231.7h5.8M93.9 231.4h5.8M93.9 231.4l-.7 .1-.2 .3v.6l-.7 .1v.3M93.9 231.4v.3M94.4 232.7h2.2M94.6 230.5h1.1M96.1 232.7v.1M96.1 232v.8M96.1 232h.3M96.1 232h.1M96.4 232.7h.1"/>
<path d="M96.4 232h.1M96.4 232.7h.8M96.4 232h.8M96.4 232v.7M96.4 232.8h.1M96.4 232.7v.1M96.4 232.7l.1 .1M96.8 232.7h.1M96.8 232.8h.1M97 232.7h46.1M97.2 232h.3l.1 .8M97.2 232.7v.1"/>
<path d="M97.2 232.7h.1M97.2 232h.1M97.2 232.8h.1M97.2 232v.7M97.6 232.6h1.9M97.6 232.6v.1M97.6 232.7l-.1 .1M97.6 232.7v.1M97.6 232.7h.1M97.6 232.8h.1M97.9 235.2h9.8M97.9 232.6v.1"/>
<path d="M99 230.5h-4.9l-.2 .9M99 230.5h.5l.6 .5M99 230.5l.7 .5M99.4 230.9l.3 .1v.4M99.7 231.7l-.2 .9M99.7 231.7h.6l.1 .9 .3 .1M99.7 231.4v.3M99.7 231.4h.9M99.8 230.9l.3 .1v.4M100.1 231.7l-.1 .9h-.5M100.3 231.4l.3 .3M101.3 232.5v.3"/>
<path d="M101.7 232.5v.3M102.3 232.5v.3M103.2 232.5v.3M107.7 237.3h1l-.3 .4h-.3zM107.7 232.5v.3M107.7 235.1v2.2M108.7 235.2h2.8M108.7 232.5v.3M108.7 235.1v2.2M109.2 232.7v.1M109.9 232.7v-.2v.2l-1.1 .1M109.9 232.7h.4v-.2v.2l-.7 .1"/>
<path d="M109.9 232.5v.3M110.3 232.5v.3M111.5 237.3h1l-.3 .4h-.3zM111.5 232.5v.3M111.5 235.1v2.2M112.5 235.2h2.9M112.5 232.5v.3M112.5 235.1v2.2M114.2 232.5v.3M114.9 232.6v-.1v.3M115.4 237.3h.9l-.3 .4h-.3zM115.4 232.5v.3"/>
<path d="M115.4 235.1v2.2M116.3 235.2h2.9M116.3 232.5v.3M116.3 235.1v2.2M116.6 232.5v.3M118.4 232.5v.2h.6M119.2 232.6l-.2 .2M119.2 237.3h.9l-.3 .4h-.3zM119.2 232.5v.3M119.2 235.1v2.2M120.1 235.2h1.1M120.1 232.7h.2"/>
<path d="M120.1 232.5v.3M120.1 235.1v2.2M120.3 232.8v-.2h.2v.2M120.5 232.7h.2M120.9 232.6v.2M121.1 232.7l-.4-.1v.2M121.1 232.5v.3M122 232.7l.4-.1v.2M122 232.5v.3M122.2 232.6v.2M122.4 232.7h.1M122.5 232.5v.2"/>
<path d="M122.5 232.7l.1 .1M123 237.3h1l-.3 .4h-.4zM123 232.5v.3M123 235.1v2.2M124 232.6h.1M124 232.5v.3M124 235.1v2.2M124.1 232.5v.3l-.1-.3 .1 .1M124.1 232.6l.3 .1M124.1 232.7h.3M124.4 232.5v.2M124.8 232.7h.1"/>
<path d="M124.8 232.7h.8M124.8 232.8h.1M124.8 232.4v.3M124.8 232.7v.1M125.1 232.7v.1M125.2 232.7v.1M125.6 232.7v.1M125.6 232.4v.3M125.6 232.7h.1M125.6 232.8h.1M125.9 232.5v.3M125.9 232.6l.1 .2"/>
<path d="M126 232.5v.1M126 232.7h.6M126.1 232.8h.1M126.1 232.7h.1M126.1 232.7h.5M126.2 232.7v.1M126.2 232.7h.1M126.2 232.8h.1M126.6 232.5v.1M126.8 232.6l-.2 .2M126.8 237.3h1l-.3 .4h-.4zM126.8 232.5v.3"/>
<path d="M126.8 235.1v2.2M127.8 232.6l.2 .2M127.8 232.5v.3M127.8 235.1v2.2M128 232.5v.1M128.6 232.6l-.6 .1M128.6 232.5v.1M129 232.5v.3M129 232.7h.1M129 232.5h-.4v.3M129.7 232.5v.2h-.6v-.2v.2l.3 .1M130.1 232.5v.3"/>
<path d="M130.5 232.5v.3M130.6 237.3h1l-.3 .4h-.4zM130.6 232.5v.3M130.6 235.1v2.2M131.6 232.5v.3M131.6 235.1v2.2M131.7 232.5v.3M131.9 232.5l.1 .2M132.5 232.7v.1M132.5 232.7h.1M132.6 232.4l-.1 .3M132.6 232.7v.1"/>
<path d="M133 232.7v.1M133.6 232.7v.1M134 232.7v.1M134.1 232.7v.1M134.2 232.4l.1 .4M134.3 232.7h-.1M134.3 232.7h.1M134.4 237.3h1l-.3 .4h-.4zM134.4 232.5v.3M134.4 235.1v2.2M135.4 232.5v.3M135.4 235.1v2.2"/>
<path d="M135.6 232.5v.3M135.9 232.5v.3M136 232.7v.1M136.6 232.7v.1M137.2 232.5v.3M137.3 232.7h-.1h.1v-.2l.1 .3M138.3 232.5v.2M138.3 232.7h.1M139.9 232.5v.3M140.8 232.5v.3M142.5 220.3l2.7-3.9h6.1l6.3 6.3-.1 10.1M143.1 232.7h.1"/>
<path d="M143.2 232.7h1.8M143.6 231.2h.4M144 231.3l.3 1.3M144 231.2h-.4v1.6M144 231v.3M144 230.9h3.9M144 231.2l1 .1M144.2 232.4l.8 .1M144.3 229.6l3.4 .1M144.3 232.6h.7M144.3 229.6l-.3 1.4M145 232.5v.3"/>
<path d="M145 231v.3M145 231.3v1.2M145.1 230.3l.2 .2M145.2 230.3l.1-.1-.1 .2h.2M145.3 230.2h.1M145.3 230.4h.1M145.4 230.1l-.3 .2M145.4 230.2l.1-.1 .2 .2-.1 .1M145.4 230.2l.1-.1 .2 .2M145.4 230.4h.2l-.4 .1M145.5 230l.1 .1M145.5 230l-.1 .1"/>
<path d="M145.6 230.4l-.4 .1M145.6 230.1l.2 .2M145.8 230.3l-.1 .2M145.9 230.2v-.1l.1 .1M145.9 230.4l.1 .1M145.9 230.3l.2 .1M146 230.3l-.1 .2M146 230.2h.1M146.1 230.2h.1M146.1 230.4h.1M146 230.4v.1M146 230.4h.1"/>
<path d="M146.1 230.5h.1M146.1 230.4v.1M146.1 230.4l-.1 .1M146.1 230.1l-.1 .1M146.1 230.1l.1 .1M146.1 230.4l.1 .1M146.2 230.1l-.1 .1M146.2 230.1h.1M146.2 230.4h.1M146.2 230.2h.1M146.2 230.5h.1M146.2 230.4l.1 .1z"/>
<path d="M146.2 230.4v.1M146.3 230.2h.1M146.3 230.1h.1M146.3 230.1v.1M146.3 230.1l.1 .1M146.3 230.4l-.1 .1zM146.3 230.3h.1M146.3 230.3v.2M146.4 230.2h-.1M146.4 230.4v.1M146.4 230.3v.1M146.4 230.2l-.1-.1v.1"/>
<path d="M146.4 230.2h.1M146.5 230.1v.1h-.1zM146.5 230.2h.1M146.5 230.5h.1M146.5 230.1h.1M146.5 230.3h.1M146.5 230.3v.2M146.5 230.4h.1M146.5 230.4v.1M146.6 230.5h-.1M146.6 230.4l-.1-.1v.2M146.6 230.4h.1"/>
<path d="M146.6 230.5h.1M146.6 230.3l.1 .2zM146.7 230.4h.1M146.9 232.7h10.6M146.9 232.5v.3M146.9 231v.3M146.9 231.3v1.2M147.7 229.7l.2 1.3M147.7 232.5l-.8 .1M147.7 232.4l-.8 .1M147.9 231.2h.5v1.6M147.9 231.3l-.2 1.2"/>
<path d="M147.9 231.2h.5M147.9 231v.3M147.9 231.2l-1 .1M148.2 235.1v1.7h.7v-1.7M148.2 236.8v1.2h.7v-1.2M150.8 229h2.9v3.7h-.5v-.7h-2v.7h-.4zM150.8 229h-.5v3.7h.5M151.7 236.7l.2 .6h.7l.2-.6M151.7 232v.8M151.7 235.1v1.6M151.7 220.6l.2-.6h.7l.2 .6M151.8 231l.2 .1z"/>
<path d="M151.8 231h.1M151.9 230.6l.2 .1zM151.9 230.9h.1M151.9 231.1l.2 .1zM151.9 231.3l.2 .1zM151.9 231.4l.2 .1-.2 .1zM151.9 229.8l-.1 .2 .3 .2-.1-.2M151.9 229.8l.3-.1 .2 .4M151.9 230.8h.1M151.9 230.9v.1M151.9 231.3h.1M151.9 230.3l.2 .2"/>
<path d="M151.9 231.3h.2zM152 230.8h-.1M152 231.5h.1M152 230.9h.1M152 230.9v.1M152 230.8h.1M152 230l.1-.3 .2 .5-.2 .2-.1-.2-.1 .1M152.1 235.2l.3 .2-.3 .1zM152.2 235.1h.1M152.2 230.6l.2 .1zM152.2 230.9l.2 .1zM152.2 231l.2 .1z"/>
<path d="M152.2 231.2l.2 .1-.2 .1zM152.2 235.3h.2zM152.2 230.8v.1M152.2 231.1h.1M152.2 231.1l.1 .1M152.2 230.8l.2 .1M152.2 230.8h.1M152.3 231.3h.1M152.3 230.4l-.2 .1M152.3 230.7l.1 .1M152.3 230.7l-.1 .1M152.3 231.1v.1"/>
<path d="M152.4 230.8h.1M152.4 230.1l-.1 .2M152.8 235.1v1.6h-1.1M152.8 220.6h-1.1v8.4M152.8 220.6v8.4M152.8 232v.8M153.7 229h.4v3.7h-.4M154.9 232.8v-.6h.8v.6M154.9 232.2h.8M155.7 232.4v.2M318.9 220.4v.6a1.99 1.99 0 0 0 .9 1.5M319.8 222.5l1.7 1"/>
<circle cx="90.1" cy="56.3" r="2.4"/>
<circle cx="108.2" cy="57.4" r=".81"/>
<circle cx="112" cy="57.4" r=".81"/>
<circle cx="115.9" cy="57.4" r=".81"/>
<circle cx="119.7" cy="57.4" r=".81"/>
<circle cx="123.5" cy="57.4" r=".81"/>
<circle cx="127.3" cy="57.4" r=".81"/>
<circle cx="131.1" cy="57.4" r=".81"/>
<circle cx="134.9" cy="57.4" r=".81"/>
<circle cx="153.1" cy="56.3" r="2.4"/>
<circle cx="107.9" cy="79.5" r=".98"/>
<circle cx="108.2" cy="61.2" r=".81"/>
<circle cx="111.7" cy="79.5" r=".98"/>
<circle cx="112" cy="61.2" r=".81"/>
<circle cx="115.9" cy="61.2" r=".81"/>
<circle cx="117.4" cy="75.7" r=".98"/>
<circle cx="119.7" cy="61.2" r=".81"/>
<circle cx="123.5" cy="61.2" r=".81"/>
<circle cx="127.3" cy="61.2" r=".81"/>
<circle cx="131.1" cy="61.2" r=".81"/>
<circle cx="134.9" cy="61.2" r=".81"/>
<circle cx="107.9" cy="87.1" r=".98"/>
<circle cx="111.7" cy="87.1" r=".98"/>
<circle cx="117.4" cy="90.9" r=".98"/>
<circle cx="117.4" cy="83.3" r=".98"/>
<circle cx="152.2" cy="84.2" r=".9"/>
<circle cx="152.2" cy="88" r=".9"/>
<circle cx="152.2" cy="91.8" r=".9"/>
<circle cx="117.4" cy="117.7" r=".98"/>
<circle cx="148.6" cy="115.5" r="1.05"/>
<circle cx="148.6" cy="107.9" r="1.05"/>
<circle cx="148.6" cy="100.2" r="1.05"/>
<circle cx="107.9" cy="121.5" r=".98"/>
<circle cx="107.9" cy="129.1" r=".98"/>
<circle cx="111.7" cy="121.5" r=".98"/>
<circle cx="111.7" cy="129.1" r=".98"/>
<circle cx="117.4" cy="125.3" r=".98"/>
<circle cx="117.4" cy="132.9" r=".98"/>
<circle cx="148.6" cy="130.7" r="1.05"/>
<circle cx="148.6" cy="138.3" r="1.05"/>
<circle cx="148.6" cy="123.1" r="1.05"/>
<circle cx="90.1" cy="152.3" r="2.4"/>
<circle cx="153.1" cy="152.3" r="2.4"/>
<circle cx="145.3" cy="230.5" r=".04"/>
<circle cx="151.9" cy="229.9" r=".05"/>
</g>
<g fill="#000">
<circle cx="240.1" cy="65.8" r=".25"/>
<circle cx="240.3" cy="65.8" r=".25"/>
<circle cx="240.9" cy="65.8" r=".25"/>
<circle cx="241.9" cy="65.8" r=".25"/>
<circle cx="242.1" cy="65.8" r=".25"/>
<circle cx="244.2" cy="75.8" r=".25"/>
<circle cx="244.8" cy="68.9" r=".25"/>
<circle cx="245.1" cy="74.4" r=".25"/>
<circle cx="245.1" cy="74.7" r=".25"/>
<circle cx="246.1" cy="67.7" r=".25"/>
<circle cx="246.3" cy="76.5" r=".25"/>
<circle cx="246.3" cy="70.8" r=".25"/>
<circle cx="246.4" cy="70.8" r=".25"/>
<circle cx="246.4" cy="76.5" r=".25"/>
<circle cx="246.5" cy="70.8" r=".25"/>
<circle cx="246.5" cy="76.5" r=".25"/>
<circle cx="246.6" cy="75.8" r=".25"/>
<circle cx="243.7" cy="82.3" r=".25"/>
<circle cx="243.9" cy="82.3" r=".25"/>
<circle cx="244.1" cy="82.3" r=".25"/>
<circle cx="244.2" cy="82.3" r=".25"/>
<circle cx="244.4" cy="84.4" r=".25"/>
<circle cx="244.4" cy="84.5" r=".25"/>
<circle cx="244.4" cy="83.8" r=".25"/>
<circle cx="244.4" cy="84" r=".25"/>
<circle cx="244.4" cy="84.7" r=".25"/>
<circle cx="244.4" cy="84.6" r=".25"/>
<circle cx="244.4" cy="83.5" r=".25"/>
<circle cx="244.4" cy="83.4" r=".25"/>
<circle cx="244.4" cy="83.3" r=".25"/>
<circle cx="244.4" cy="82.8" r=".25"/>
<circle cx="244.4" cy="84.1" r=".25"/>
<circle cx="244.4" cy="84.8" r=".25"/>
<circle cx="244.4" cy="82.5" r=".25"/>
<circle cx="244.6" cy="90.2" r=".25"/>
<circle cx="244.6" cy="89.9" r=".25"/>
<circle cx="244.6" cy="89.8" r=".25"/>
<circle cx="245.5" cy="90.9" r=".25"/>
<circle cx="245.5" cy="86.6" r=".25"/>
<circle cx="245.6" cy="97.8" r=".25"/>
<circle cx="245.6" cy="86.6" r=".25"/>
<circle cx="245.6" cy="90.9" r=".25"/>
<circle cx="245.8" cy="97.8" r=".25"/>
<circle cx="245.9" cy="88.3" r=".25"/>
<circle cx="245.9" cy="89.2" r=".25"/>
<circle cx="245.9" cy="89.1" r=".25"/>
<circle cx="245.9" cy="88.4" r=".25"/>
<circle cx="246.3" cy="93.3" r=".25"/>
<circle cx="246.3" cy="94.1" r=".25"/>
<circle cx="246.3" cy="86.7" r=".25"/>
<circle cx="246.4" cy="94.1" r=".25"/>
<circle cx="246.4" cy="88.7" r=".25"/>
<circle cx="246.4" cy="88.8" r=".25"/>
<circle cx="246.4" cy="93.3" r=".25"/>
<circle cx="246.4" cy="86.7" r=".25"/>
<circle cx="246.4" cy="88.9" r=".25"/>
<circle cx="246.5" cy="86.7" r=".25"/>
<circle cx="246.5" cy="88.8" r=".25"/>
<circle cx="246.5" cy="88.9" r=".25"/>
<circle cx="246.5" cy="94.1" r=".25"/>
<circle cx="246.5" cy="88.7" r=".25"/>
<circle cx="246.5" cy="93.3" r=".25"/>
<circle cx="246.5" cy="81.9" r=".25"/>
<circle cx="246.6" cy="88.3" r=".25"/>
<circle cx="246.6" cy="89.2" r=".25"/>
<circle cx="245.2" cy="101.9" r=".25"/>
<circle cx="245.2" cy="104" r=".25"/>
<circle cx="245.2" cy="103.9" r=".25"/>
<circle cx="245.9" cy="100.7" r=".25"/>
<circle cx="245.9" cy="100.2" r=".25"/>
<circle cx="245.9" cy="100.1" r=".25"/>
<circle cx="246.3" cy="118.6" r=".25"/>
<circle cx="246.3" cy="112.9" r=".25"/>
<circle cx="246.4" cy="112.9" r=".25"/>
<circle cx="246.4" cy="100.5" r=".25"/>
<circle cx="246.4" cy="100.6" r=".25"/>
<circle cx="246.4" cy="100.4" r=".25"/>
<circle cx="246.4" cy="118.6" r=".25"/>
<circle cx="246.5" cy="100.5" r=".25"/>
<circle cx="246.5" cy="118.6" r=".25"/>
<circle cx="246.5" cy="112.9" r=".25"/>
<circle cx="246.5" cy="100.4" r=".25"/>
<circle cx="246.5" cy="100.6" r=".25"/>
<circle cx="246.6" cy="101.5" r=".25"/>
<circle cx="246.6" cy="117.9" r=".25"/>
<circle cx="246.6" cy="100.7" r=".25"/>
<circle cx="246.6" cy="100.1" r=".25"/>
<circle cx="244.4" cy="126.9" r=".25"/>
<circle cx="244.4" cy="125.5" r=".25"/>
<circle cx="244.4" cy="126.6" r=".25"/>
<circle cx="244.4" cy="125.9" r=".25"/>
<circle cx="244.4" cy="126.7" r=".25"/>
<circle cx="244.4" cy="125.4" r=".25"/>
<circle cx="244.4" cy="124.9" r=".25"/>
<circle cx="244.4" cy="126.2" r=".25"/>
<circle cx="244.4" cy="126.5" r=".25"/>
<circle cx="244.4" cy="126.1" r=".25"/>
<circle cx="244.4" cy="126.8" r=".25"/>
<circle cx="244.4" cy="125.6" r=".25"/>
<circle cx="244.4" cy="124.7" r=".25"/>
<circle cx="367.9" cy="138.3" r=".25"/>
<circle cx="230.3" cy="140.8" r=".25"/>
<circle cx="230.3" cy="141.4" r=".25"/>
<circle cx="246.6" cy="149.5" r=".25"/>
<circle cx="246.6" cy="150.9" r=".25"/>
<circle cx="367.7" cy="141.2" r=".25"/>
<circle cx="367.7" cy="144.3" r=".25"/>
<circle cx="94.7" cy="230.5" r=".25"/>
<circle cx="95.2" cy="230.5" r=".25"/>
<circle cx="95.6" cy="230.5" r=".25"/>
<circle cx="95.7" cy="230.5" r=".25"/>
<circle cx="96.4" cy="232" r=".25"/>
<circle cx="96.4" cy="232.8" r=".25"/>
<circle cx="96.4" cy="232.7" r=".25"/>
<circle cx="96.8" cy="232.8" r=".25"/>
<circle cx="97.2" cy="232" r=".25"/>
<circle cx="97.2" cy="232.8" r=".25"/>
<circle cx="97.6" cy="232.8" r=".25"/>
<circle cx="100.6" cy="231.7" r=".25"/>
<circle cx="114.9" cy="232.6" r=".25"/>
<circle cx="124.8" cy="232.8" r=".25"/>
<circle cx="124.8" cy="232.7" r=".25"/>
<circle cx="125.6" cy="232.8" r=".25"/>
<circle cx="126.1" cy="232.8" r=".25"/>
<circle cx="126.1" cy="232.7" r=".25"/>
<circle cx="132.5" cy="232.7" r=".25"/>
<circle cx="134.3" cy="232.7" r=".25"/>
<circle cx="143.7" cy="232.7" r=".25"/>
<circle cx="144.1" cy="231.3" r=".25"/>
<circle cx="144.1" cy="231" r=".25"/>
<circle cx="145.1" cy="230.3" r=".25"/>
<circle cx="145.2" cy="230.5" r=".25"/>
<circle cx="145.4" cy="230.2" r=".25"/>
<circle cx="145.5" cy="230.4" r=".25"/>
<circle cx="145.6" cy="230.4" r=".25"/>
<circle cx="145.6" cy="230.5" r=".25"/>
<circle cx="145.6" cy="230.3" r=".25"/>
<circle cx="145.7" cy="230.5" r=".25"/>
<circle cx="145.8" cy="230.3" r=".25"/>
<circle cx="146" cy="230.4" r=".25"/>
<circle cx="146.1" cy="230.5" r=".25"/>
<circle cx="146.2" cy="230.4" r=".25"/>
<circle cx="146.3" cy="230.2" r=".25"/>
<circle cx="146.4" cy="230.2" r=".25"/>
<circle cx="146.5" cy="230.5" r=".25"/>
<circle cx="146.5" cy="230.1" r=".25"/>
<circle cx="146.5" cy="230.2" r=".25"/>
<circle cx="146.6" cy="230.4" r=".25"/>
<circle cx="146.6" cy="230.5" r=".25"/>
<circle cx="146.7" cy="230.3" r=".25"/>
<circle cx="146.7" cy="230.4" r=".25"/>
<circle cx="146.7" cy="230.5" r=".25"/>
<circle cx="147.8" cy="231.3" r=".25"/>
<circle cx="147.8" cy="231" r=".25"/>
<circle cx="151.9" cy="231" r=".25"/>
<circle cx="155.7" cy="232.6" r=".25"/>
<circle cx="155.7" cy="232.4" r=".25"/>
</g>
<!-- layer: Visible Narrow -->
<path d="M366.6 110.8l1.7 1M322 136.5l1.7 .9M318.9 142l1.6 .9M318.9 220.5l1.6 .9" fill="none" stroke="#000" stroke-width=".25"/>
<!-- layer: BORDER -->
<g fill="none" stroke="#000" stroke-width=".25">
<path d="M20 10.1h390v276.9h-390zM65 5.1v5M115 5.1v5M165 5.1v5M215 5.1v10M265 5.1v5M315 5.1v5M365 5.1v5M15 52.9h5M410 52.9h5M15 100.7h5M410 100.7h5"/>
<path d="M15 148.6h10M405 148.6h10M15 196.4h5M410 196.4h5M15 244.2h5M410 244.2h5M65 287v5M115 287v5M165 287v5M215 282.1v9.9M265 287v5M315 287v5"/>
<path d="M365 287v5"/>
</g>
<!-- layer: TITLEBLOCK -->
<path d="M230 240.1h180v46.9h-180zM230 250h180M254 240.1v9.9M288 240.1v46.9M349 240.1v46.9M288 260.1h122M349 277.1h61M359 277.1v9.9M395 277.1v9.9" fill="none" stroke="#000" stroke-width=".36"/>
<!-- layer: FD_Dimensions -->
<g fill="none" stroke="#000" stroke-width=".25">
<path d="M52.5 51.8h35.5M54.6 55.3v98M67 56.3h21M69.1 59.8v89M79.6 110.7v38.1M52.5 156.8h35.5M67 152.3h21M79.6 152.3v4.5M85.6 154.4v30.2M90.1 154.4v21M153.1 154.4v21M157.5 154.4v30.2"/>
<path d="M230.3 145v31.9M249 154.4v22.5M78.6 164.1h3.5M79.6 160.3v3.5M85.6 164.1h4.5M93.6 164.1h38.1M93.6 173.3h56M233.8 174.8h11.7M249 174.8h40.5M89.1 182.5h64.9"/>
</g>
<g fill="#000" stroke="#000" stroke-width=".25">
<path d="M54.6 51.8l.6 3.5h-1.2zM69.1 56.3l.5 3.5h-1.1zM54 153.3h1.2l-.6 3.5zM68.5 148.8h1.1l-.5 3.5zM79 148.8h1.1l-.5 3.5zM79.6 156.8l.5 3.5h-1.1zM82.1 163.5l3.5 .6-3.5 .6zM90.1 164.1l3.5-.6v1.2zM90.1 173.3l3.5-.6v1.2zM149.6 172.7l3.5 .6-3.5 .6zM230.3 174.8l3.5-.6v1.2zM245.5 174.2l3.5 .6-3.5 .6z"/>
<path d="M85.6 182.5l3.5-.6v1.2zM154 181.9l3.5 .6-3.5 .6z"/>
</g>
<!-- layer: Leaders -->
<path d="M156.7 51.7l.9 .7-2.7 2.4zM157.4 153.3l2.9 2-.8 .8z" fill="#000" stroke="#000" stroke-width=".25"/>
<path d="M214.4 42.6h-49.6l-7.7 9.5M159.9 155.7l10.3 10.1h37.1" fill="none" stroke="#000" stroke-width=".25"/>
<text font-size="9.8" x="22.4" y="283.7">Top View</text>
<g font-size="7">
<text x="289" y="270.6">Joystick Module</text>
<text x="360.6" y="272.3">KC-01-1832</text>
<text x="289" y="278.1">Kerbal Controller Mk1</text>
</g>
<g font-size="4.9">
<text x="168.3" y="41.6">4x Ø3.20mm [Ø.13in]</text>
<text x="52.2" y="123.2" transform="rotate(-90 52.2 123.2)">70.00mm [2.75in]</text>
<text x="66.7" y="123.1" transform="rotate(-90 66.7 123.1)">64.00mm [2.52in]</text>
<text x="77.2" y="144.1" transform="rotate(-90 77.2 144.1)">3.00mm [.12in]</text>
<text x="98.3" y="161.7">3.00mm [.12in]</text>
<text x="173.6" y="164.8">4x R3.00 [R.12]</text>
<text x="102.8" y="170.9">42.00mm [1.65in]</text>
<text x="253.4" y="172.4">12.50mm [.49in]</text>
<text x="102.8" y="180.1">48.00mm [1.89in]</text>
<text x="255" y="248.5">Scale 3:2</text>
<text x="289" y="248.5">J. Rostoker</text>
<text x="326.2" y="248.5">6/14/2026</text>
<text x="350" y="248.5">J. Kerman</text>
<text x="387.2" y="248.5">6/14/2026</text>
<text x="289" y="258.6">PCB Fabrication Drawing</text>
<text x="350" y="258.6">RELEASED</text>
<text x="350" y="285.7">V2.0</text>
<text x="360" y="285.5">6/14/2026</text>
<text x="399.1" y="285.7">1/3</text>
</g>
<g font-size="3.5">
<text x="39" y="8.8">1</text>
<text x="89" y="8.8">2</text>
<text x="139" y="8.8">3</text>
<text x="189" y="8.8">4</text>
<text x="239" y="8.8">5</text>
<text x="289" y="8.8">6</text>
<text x="339" y="8.8">7</text>
<text x="389" y="8.8">8</text>
<text x="16.3" y="30.2">A</text>
<text x="411.3" y="30.2">A</text>
<text x="16.3" y="78">B</text>
<text x="411.3" y="78">B</text>
<text x="16.2" y="125.9">C</text>
<text x="411.2" y="125.9">C</text>
<text x="16.2" y="173.7">D</text>
<text x="411.2" y="173.7">D</text>
<text x="16.3" y="221.6">E</text>
<text x="411.3" y="221.6">E</text>
<text x="16.4" y="269.4">F</text>
<text x="411.4" y="269.4">F</text>
<text x="39" y="290.8">1</text>
<text x="89" y="290.8">2</text>
<text x="139" y="290.8">3</text>
<text x="189" y="290.8">4</text>
<text x="239" y="290.8">5</text>
<text x="289" y="290.8">6</text>
<text x="339" y="290.8">7</text>
<text x="389" y="290.8">8</text>
</g>
<g font-size="2.5">
<text x="231" y="242.9">Dept.</text>
<text x="255" y="242.9">Technical reference</text>
<text x="289" y="242.9">Created by</text>
<text x="350" y="242.9">Approved by</text>
<text x="289" y="252.8">Document type</text>
<text x="350" y="252.8">Document status</text>
<text x="289" y="262.9">Title</text>
<text x="350" y="262.9">DWG No.</text>
<text x="350" y="279.9">Rev.</text>
<text x="360" y="279.9">Date of issue</text>
<text x="396" y="279.9">Sheet</text>
</g>
</svg>
